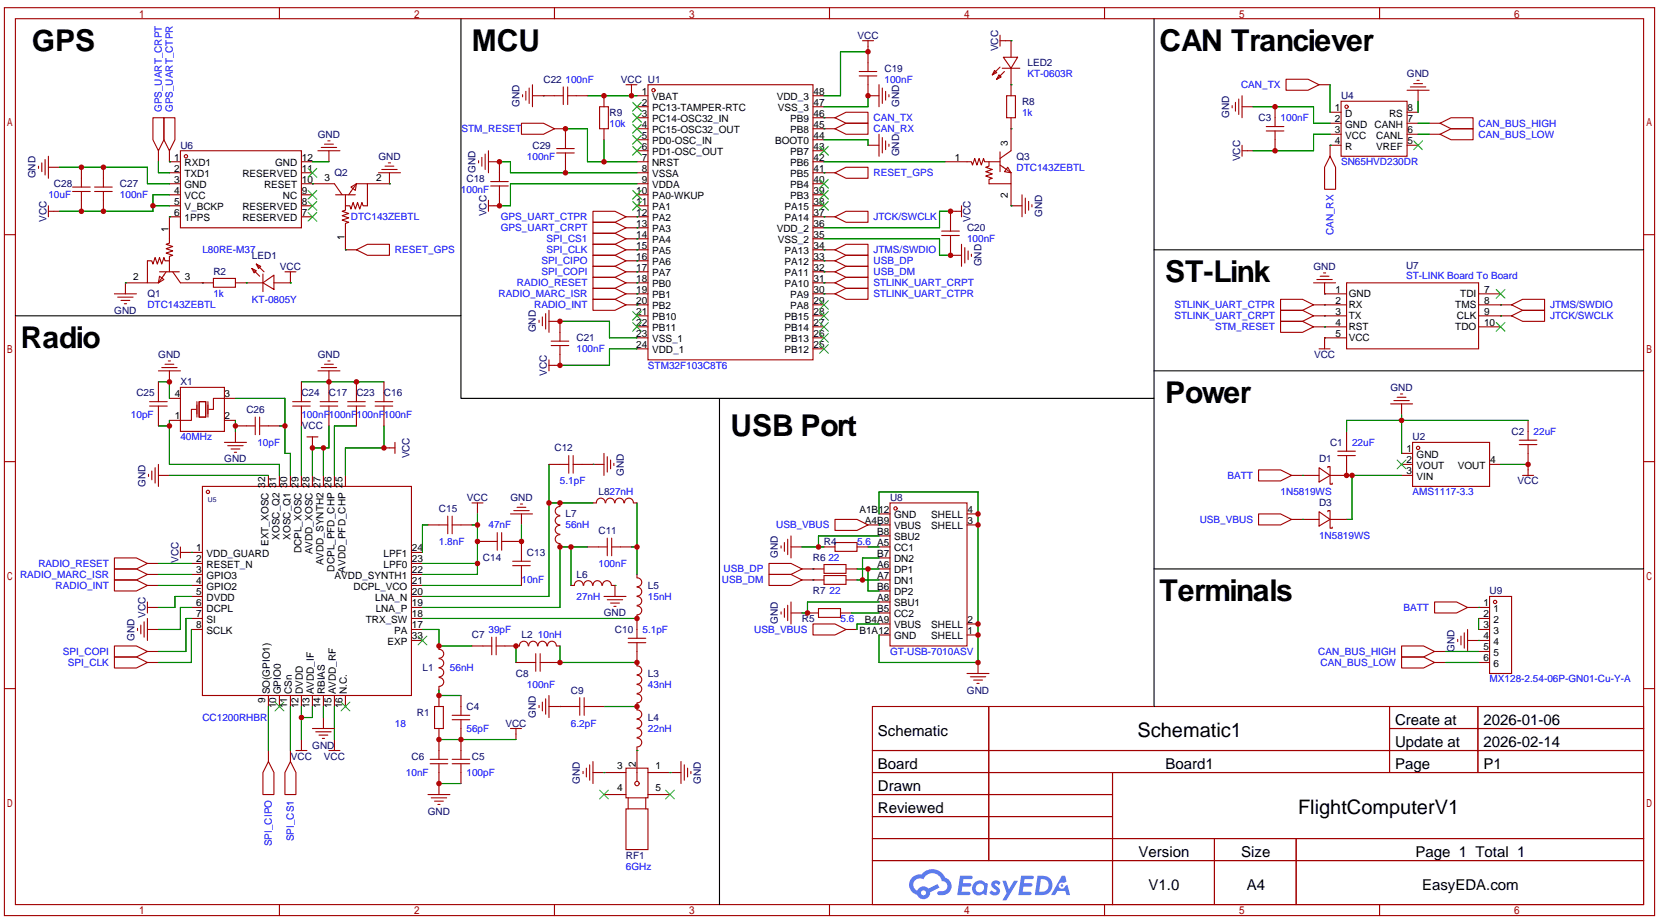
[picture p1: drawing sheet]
<svg xmlns="http://www.w3.org/2000/svg" width="383mm" height="212mm" viewBox="0 0 383 212" stroke-linecap="round" stroke-linejoin="round" font-family="sans-serif">
<g fill="none" stroke="#a10000" stroke-width=".25">
<path d="M1 1.8h381v209.5h-381zM3.6 4.3h375.9v204.5h-375.9zM64.5 1.8v2.5M128 1.8v2.5M191.5 1.8v2.5M255 1.8v2.5M318.5 1.8v2.5M1 54.2h2.6M379.5 54.2h2.5M1 106.6h2.6M379.5 106.6h2.5M1 158.9h2.6"/>
<path d="M379.5 158.9h2.5M201.4 163.1h178.1v45.7h-178.1zM201.4 173.2h178.1M201.4 178.3h178.1M228.3 163.1v35.5M256.9 178.3v30.5M320.8 163.1v15.2M320.8 168.1h58.7M341.2 163.1v15.2M201.4 183.4h55.5M201.4 193.5h178.1M201.4 188.5h55.5"/>
<path d="M201.4 198.6h178.1M280.4 193.5v15.3M299.3 193.5v15.3M64.5 208.8v2.5M128 208.8v2.5M191.5 208.8v2.5M255 208.8v2.5M318.5 208.8v2.5"/>
</g>
<g fill="#5487ff">
<path d="M229.2 203.5a1.3 1.3 0 0 1 1.8 .3l-.4 .6a.54 .54 0 0 0-.9-.3l.1 .2a1.28 1.28 0 0 1 .8 2.1 1.53 1.53 0 0 1-2.2-.3l.5-.6 .8 .4a.31 .31 0 0 0 .4-.2 .31 .31 0 0 0-.3-.4 1.12 1.12 0 0 1-.6-1.8z"/>
<path d="M231.4 203.3h.9l.6 2 1.2-2h.9l-2.7 4.5h-.9l1-1.7z"/>
<path d="M221.7 202.1h2.2a.46 .46 0 0 1 .5 .1 .46 .46 0 0 1 .1 .5l-.3 .2h-1.8l-.1 .9h1.6a.4 .4 0 0 1 .4 .5 .4 .4 0 0 1-.4 .3h-1.7l-.2 1.2h1.4a.46 .46 0 0 1 .5 .1 .46 .46 0 0 1 .1 .5l-.3 .2h-2.7z"/>
<path d="M235.8 202.1h2.2a.47 .47 0 0 1 .5 .1 .47 .47 0 0 1 .1 .5l-.3 .2h-1.8l-.1 .9h1.6a.4 .4 0 0 1 .4 .5 .4 .4 0 0 1-.4 .3h-1.7l-.2 1.2h1.4a.46 .46 0 0 1 .5 .1 .46 .46 0 0 1 .1 .5l-.3 .2h-2.7z"/>
<path d="M245.2 202.1h.7l.4 1.4-.7 .3a.75 .75 0 0 0-1.1 .3 .75 .75 0 0 0 .5 1.1 .75 .75 0 0 0 .9-.7l.5-.3 .7 2.4h-.9l-.2-1h-1.9l-.5 1h-.9z"/>
<path d="M239.6 202.1l-.7 4.5h1.5a2.27 2.27 0 0 0 2.6-2.3 2.27 2.27 0 0 0-2.7-2.2zM240.3 202.9a1.5 1.5 0 0 1 1.8 1.5 1.5 1.5 0 0 1-1.9 1.4h-.3z"/>
<path d="M225 203.7a1.6 1.6 0 0 0-.3 2.3 1.6 1.6 0 0 0 2.3 .2l.8 .4 .3-2.5-.2-.2-.5-.1a1.58 1.58 0 0 0-2.4-.1zM225.6 204.3a.99 .99 0 0 1 1.6 .5 .99 .99 0 0 1-1.3 1.1 .98 .98 0 0 1-.3-1.6z"/>
<path d="M210.6 202.5a2.37 2.37 0 0 0 1.2 4 1.54 1.54 0 0 0 1.7 1 1.54 1.54 0 0 0 1.3-1.6l2.1-1.1-.5-.7-2 1a1.57 1.57 0 0 0-2.6 .5 1.5 1.5 0 0 1-.8-2.1 1.5 1.5 0 0 1 2.2-.5 2.23 2.23 0 0 1 2.3-1.5 2.23 2.23 0 0 1 2 1.9 1.16 1.16 0 0 1 1.2 1 1.16 1.16 0 0 1-1.1 1.3h-.6a.47 .47 0 0 0-.6 .4 .47 .47 0 0 0 .4 .5 2.14 2.14 0 0 0 2.7-1.3 2.14 2.14 0 0 0-1.3-2.7 3.2 3.2 0 0 0-5.5-.8l-1.1 .1zM212.6 206.1a.6 .6 0 0 1 1.2 0 .6 .6 0 0 1-1.2 0z"/>
<circle cx="245.2" cy="204.4" r=".28"/>
</g>
<g fill="none" stroke="#a10000" stroke-width=".25">
<path d="M122.9 19.6v5M144.5 19.6h2.6M145.8 19.6v2.5M149.6 19.6h38.1v63.5h-38.1zM198.4 16.5h4M198.4 17.5h4M199.1 9.4h2.6M200.4 17.5v4.6h2.5M200.4 9.4v7.1M202.9 19.6v5M229.6 16.3l.5 .5-1 .5zM230.6 17.3l.5 .5-1 .5z"/>
<path d="M230.9 9.4h2.5v3.8M230.9 8.1v2.6M230.9 15.5l-1.8 1.8M231.4 15.7h4.1M231.6 13.2h3.3l-1.5 2.5zM231.9 16.5l-1.8 1.8M233.4 15.7v6.4M296.9 18.3h5.1l2.5 1.3-2.5 1.2h-5.1zM304.5 19.6h2.6M326.4 19.3h2M327.2 18.5h.5M8.9 38.4v.5"/>
<path d="M9.7 37.6v2M10.4 36.8v3.6M11.2 38.6h2.5M11.2 36.1v5M18.8 38.6v4.6M23.9 38.6v4.6M35.3 27.2h2.5v5.1l-1.2 2.5-1.3-2.5zM36.6 34.8v2.5M37.8 27.2h2.6v5.1l-1.3 2.5-1.3-2.5zM39.1 34.8v2.5h2.6M39.1 39.9h2.6M41.7 34.8h27.9v17.8h-27.9z"/>
<path d="M69.6 37.3h2.5M69.6 39.9h2.5M73.4 34.8h5.1M74.2 34h3.5M74.9 33.3h2.1M75.7 32.5h.5M75.9 34.8v2.5M87.4 39.9h5.1M88.1 39.1h3.6M88.9 38.4h2M89.7 37.6h.5M89.9 39.9v2.5h-5.1"/>
<path d="M110.5 37.1v.5M111.3 36.3v2.1M112 35.6v3.5M112.8 37.3h2.5v4.6M112.8 34.8v5.1M120.4 28.4h5.1l2.5 1.3-2.5 1.3h-5.1zM120.6 21.8v.6M121.4 21.1v2M122.2 20.3v3.6M122.9 22.1h7.1M128 29.7h2.6v4.6M128.5 34.3h4.1"/>
<path d="M128.5 35.3h4.1M130 20.1v4M130.6 35.3v4.6M131.1 22.1h4.5M131.1 20.1v4M138.4 24.6h2.1v5.1h-2.1zM139.4 22.1v2.5M139.4 29.7v2.6M147.1 22.1h2.5M147.1 24.6h2.5M147.1 27.2h2.5M147.1 29.7h2.5"/>
<path d="M147.1 32.3h2.5M147.1 34.8h2.5M147.1 37.3h2.5M147.1 39.9h2.5M187.7 22.1h2.5M187.7 24.6h2.5M187.7 27.2h5.1M187.7 29.7h5.1M187.7 32.3h2.5M187.7 34.8h2.5M187.7 37.3h2.5M187.7 39.9h5.1"/>
<path d="M192.8 29.7l2.5-1.3h5.1v2.6h-5.1zM192.8 27.2l2.5-1.3h5.1v2.5h-5.1zM192.8 39.9l2.5-1.3h5.1v2.5h-5.1zM200.4 33.5h2.5M202.9 31v5.1M203.7 20.3v3.6M203.7 31.7v3.6M204.5 21.1v2M204.5 32.5v2M205.2 21.8v.6M205.2 33.3v.5M218.2 37.3h6.1l.2 .8 .5-1.5 .6 1.5 .5-1.5 .5 1.5 .5-1.5 .2 .7h3.6"/>
<path d="M228.3 37.3v1.1l-.7 .2 1.5 .5-1.5 .5 1.5 .5-1.5 .5 1.5 .5-.8 .3v1h5.1v-2.5l-2.5-1.8M230.9 35.1v4.5M232.4 22.1h2v5.1h-2zM232.7 38.6l.7 1.3-1.5-.3zM233.4 27.2v7.6l-2.5 1.8M284.5 24.4v.5M285.2 23.6v2.1M286 22.9v3.5M286.8 24.6h2.5M286.8 34.8h2.5M286.8 22.1v5.1M286.8 33.5v2.6"/>
<path d="M292.4 29.2h4M292.4 30.2h4M294.4 24.6v4.6M294.4 30.2v4.6M307.1 36.1l1.3 2.5v5.1h-2.6v-5.1zM307.1 25.9h2.5M307.1 28.4h2.5M307.1 31h2.5M309.6 23.4h15.3v12.7h-15.3zM309.6 33.5h-2.5v2.6M324.9 25.9h2.5M324.9 28.4h2.5"/>
<path d="M324.9 31h2.5M324.9 33.5h2.5M324.9 20.8h5M325.6 20.1h3.6M327.4 20.8v2.6M329.9 28.4h2.6M329.9 31h2.6M332.5 31l2.5-1.3h5.1v2.6h-5.1zM332.5 28.4l2.5-1.2h5.1v2.5h-5.1zM11.2 48.8h2.5M11.2 47.5v2.5M16.8 43.2h4"/>
<path d="M16.8 44.2h4M18.8 44.2v4.6M21.8 43.2h4.1M21.8 44.2h4.1M23.9 44.2v4.6M39.1 42.4h2.6M39.1 45h2.6M39.1 47.5h2.6M41.7 50h-2.6v6.1l-.7 .3 1.5 .5-1.5 .5 1.5 .5-1.5 .5 1.5 .5-.8 .3v3.5M69.6 42.4h7.6l1.8 2.6M69.6 45h2.5M69.6 47.5h2.5"/>
<path d="M69.6 50h2.5M77.5 45h4.5M79.8 45v3.5l-.8 .3 1.5 .5-1.5 .5 1.5 .5-1.5 .5 1.5 .5-.7 .3v6.1h2.5M80.5 45l1.8-2.6h2.5v5.1h-1l-.2-.8-.5 1.6-.6-1.6-.5 1.6-.5-1.6-.5 1.6-.2-.8h-1M81 43.2l1.3-.8-.3 1.5zM82.3 57.7l2.5-1.3h5.1v2.5h-5.1zM112.8 46.2v2.6M113.3 41.9h4M113.3 42.9h4M115.3 42.9v4.6h-2.5M136.9 53.8h5.1l2.5 1.3-2.5 1.3h-5.1zM136.9 56.4h5.1l2.5 1.3-2.5 1.2h-5.1z"/>
<path d="M136.9 58.9h5.1l2.5 1.3-2.5 1.3h-5.1zM136.9 51.3h5.1l2.5 1.3-2.5 1.2h-5.1zM136.9 48.8h5.1l2.5 1.2-2.5 1.3h-5.1zM144.5 50h5.1M144.5 52.6h5.1M144.5 55.1h5.1M144.5 57.7h5.1M147.1 42.4h2.5M147.1 45h2.5M147.1 47.5h2.5M187.7 42.4h2.5M187.7 45h2.5"/>
<path d="M187.7 47.5h2.5M187.7 50h5.1M187.7 52.6h2.5M187.7 55.1h2.5M187.7 57.7h5.1M192.8 57.7l2.5-1.3h5.1v2.5h-5.1zM192.8 50l2.5-1.2h5.1v2.5h-5.1zM217.4 53.3h4.1M217.4 54.4h4.1M219.5 54.4v4.5h2.5M222 48.8h-2.5v4.5M222 47.5v2.5"/>
<path d="M222 56.4v5.1M222.8 57.1v3.6M223.5 57.9v2M224.3 58.7v.5M233.4 42.4v5.1h2.6M236 45v5M236.7 45.7v3.6M237.5 46.5v2M238.3 47.2v.6M26.4 67.8h5.1M27.2 68.6h3.5M27.9 69.3h2.1"/>
<path d="M28.7 70.1h.5M34 65.3h-5v2.5M36.8 63.8l1 .7-1.2 .8zM36.8 62.7h4.6M39.1 60.2h-1l-.3-.8-.5 1.6-.5-1.6-.5 1.6-.5-1.6-.5 1.6-.2-.8h-1.1v5.1h2.6l1.8-2.6M39.9 62.7l1.8 2.6h7.6M49.3 64.3h5.1v2h-5.1zM54.4 65.3h6.3M58.2 62l1 .5-.5 .5zM58.2 62l1.7 1.8M59.2 61l1 .5-.5 .5zM59.2 61l1.8 1.7"/>
<path d="M60.7 65.3l2.5-1.8v3.3zM60.7 63.2v4.1M65.8 62.7h2.5M67.1 62.7v2.6h-3.9M124.5 73.9v.5M125.2 73.2v2M126 72.4v3.5M126.7 71.6v5.1M126.7 74.2h2.6v4.5M127.3 78.7h4M127.3 79.8h4M129.3 79.8v4.5h-2.6"/>
<path d="M136.9 61.5h5.1l2.5 1.2-2.5 1.3h-5.1zM136.9 64h5.1l2.5 1.3-2.5 1.2h-5.1zM136.9 66.5h5.1l2.5 1.3-2.5 1.3h-5.1zM136.9 69.1h5.1l2.5 1.3-2.5 1.2h-5.1zM144.5 60.2h5.1M144.5 62.7h5.1M144.5 65.3h5.1M144.5 67.8h5.1M144.5 70.4h5.1M147.1 72.9h2.5M147.1 75.4h2.5M147.1 78h2.5"/>
<path d="M187.7 60.2h5.1M187.7 62.7h5.1M187.7 65.3h5.1M187.7 67.8h5.1M187.7 70.4h2.5M187.7 72.9h2.5M187.7 75.4h2.5M187.7 78h2.5M192.8 62.7l2.5-1.2h5.1v2.5h-5.1zM192.8 60.2l2.5-1.3h5.1v2.6h-5.1zM192.8 67.8l2.5-1.3h5.1v2.6h-5.1zM192.8 65.3l2.5-1.3h5.1v2.5h-5.1z"/>
<path d="M295.7 71.6h5l2.6 1.3-2.6 1.3h-5zM295.7 69.1h5l2.6 1.3-2.6 1.2h-5zM295.7 74.2h5l2.6 1.2-2.6 1.3h-5zM303.3 65.3h5.1M303.3 70.4h7.6M303.3 72.9h7.6M303.3 75.4h7.6M304 64.5h3.6M304.8 63.8h2M305.6 63h.5M305.8 65.3v2.5h5.1M310.9 65.3h30.5v15.2h-30.5z"/>
<path d="M310.9 78h-5.1v2.5M341.4 67.8h5.1M341.4 70.4h7.6M341.4 72.9h7.6M341.4 75.4h5.1M349 72.9l2.5-1.3h5.1v2.6h-5.1zM349 70.4l2.5-1.3h5.1v2.5h-5.1zM34.5 93.7h4.1M34.5 92.7h4.1M36.6 85.6h5.1M36.6 88.1v4.6M36.6 93.7v4.6"/>
<path d="M37.3 84.8h3.6M38.1 84.1h2M38.9 83.3h.5M39.1 91.9h2.6M39.1 85.6v2.5M41.7 89.4h10.1v10.2h-10.1zM45.2 94.5h-1v2.5h-5.1M45.5 92.7v3.6M46 92.7h1.5v3.6h-1.5zM48 92.7v3.6M51.8 97h2.6M54.4 91.9h-5.1v2.6h-1"/>
<path d="M54.4 99.6v2.5M54.4 98.3h4.5M58.9 96.3v4M59.9 98.3h4.6M59.9 96.3v4M67.6 93.7h4M67.6 92.7h4M69.6 88.1v4.6M69.6 93.7v4.6M73.4 85.6h5.1M73.9 93.7h4.1M73.9 92.7h4.1"/>
<path d="M74.2 84.8h3.5M74.9 84.1h2.1M75.7 83.3h.5M75.9 85.6v7.1M75.9 93.7v4.6M80.3 93.7h4M80.3 92.7h4M82.3 88.1v4.6M82.3 93.7v4.6M86.6 93.7h4.1M86.6 92.7h4.1M88.6 88.1v4.6"/>
<path d="M88.6 93.7v4.6M126.7 83.1v2.5M147.1 80.5h2.5M187.7 80.5h2.5M304.5 80.5h2.6M310.9 99.6v4.5M321.1 93.2h5M321.8 92.5h3.6M322.6 91.7h2M323.3 90.9h.5M323.6 93.2v2.6M352.8 97v4.6"/>
<path d="M34.3 109.5v.5M35.1 108.7v2M35.8 107.9v3.6M36.6 109.7h2.5M36.6 107.2v5.1M46.7 112.3h48.3v48.2h-48.3zM51.8 102.1h5.1M52.6 102.9h3.5M53.3 103.6h2.1M54.1 104.4h.5M62 109.7v2.6M64.5 109.7v2.6"/>
<path d="M67.1 109.7v2.6M69.6 109.7v2.6M70.9 100.8h2.5M72.1 100.8v2.6M72.1 109.7v2.6M74.7 109.7v2.6M77.2 109.7v2.6M79.8 109.7v2.6M88.6 103.4h2.6M91.2 102.1v2.5M103.4 119.1v4.1M104.4 119.1v4.1"/>
<path d="M109 116.1h2.5M110.2 116.1v2.5M117.9 118.6h5M118.6 117.9h3.6M119.4 117.1h2M120.1 116.3h.5M120.4 118.6v2.6M126.7 107.2h4.6M129.3 119.1a1.01 1.01 0 0 0-1.1 1 1.01 1.01 0 0 0 1.1 1M129.3 116.9a1.01 1.01 0 0 0-1.1 1 1.01 1.01 0 0 0 1.1 1M129.3 116.1v.7M131.3 105.2v4"/>
<path d="M132.3 107.2h7.1M132.3 105.2v4M136.9 116.1h.8M137.7 116.1a1.01 1.01 0 0 1 1-1.1 1.01 1.01 0 0 1 1 1.1M139.4 104.6v5.1M139.9 116.1a1.01 1.01 0 0 1 1-1.1 1.01 1.01 0 0 1 1 1.1M140.2 105.4v3.6M141 106.2v2M141.7 106.9v.5M142 116.1a1.01 1.01 0 0 1 1-1.1 1.01 1.01 0 0 1 1 1.1M144.2 116.1a1.01 1.01 0 0 1 1-1.1 1.01 1.01 0 0 1 1 1.1M146.3 116.1h.8"/>
<path d="M192.8 119.9h5.1l2.5 1.3-2.5 1.2h-5.1zM202.9 118.6h2.6M205.5 116.1h17.8v33h-17.8zM223.3 118.6h2.5M290.6 108.5h5.1l2.5 1.2-2.5 1.3h-5.1zM290.6 118.6h5.1l2.5 1.3-2.5 1.3h-5.1zM298.2 109.7h6.3M298.2 119.9h6.3M304.5 107.9l2.6 1.8-2.6 1.6zM304.5 118.1l2.6 1.8-2.6 1.5zM306.6 107.9v-.2h.5v2M306.6 118.1v-.2h.5v2"/>
<path d="M307.1 109.7v2.1h.5v-.3M307.1 119.9v2h.5v-.2M307.1 119.9h3.8M308.9 105.2h4M308.9 104.1h4M310.9 105.2v4.5h-3.8M323.6 109.7h2.5M323.6 104.6h2.5M323.6 107.2h2.5M326.1 102.1h17.8v10.2h-17.8zM343.9 107.2h2.6M350.8 101.6h4"/>
<path d="M350.8 102.6h4M351.5 109.7h2.6M352.8 102.6v7.1M26.4 128.8h5.1l2.5 1.2-2.5 1.3h-5.1zM26.4 133.9h5.1l2.5 1.2-2.5 1.3h-5.1zM26.4 131.3h5.1l2.5 1.3-2.5 1.3h-5.1zM34 130h2.6M34 132.6h2.6M34 135.1h2.6M34 138.9v2.6M41.7 127.5h5M41.7 126.2v2.6"/>
<path d="M44.2 130h2.5M44.2 132.6h2.5M44.2 135.1h2.5M44.2 137.7h2.5M95 127.5h2.5M95 130h2.5M95 132.6h2.5M95 135.1h2.5M95 137.7h2.5M98.8 121.2h4.6M104.4 121.2h4.6M110.2 125h4.6"/>
<path d="M114.8 122.9v4.1M115.8 125h4.6v4.5M115.8 122.9v4.1M118.4 129.5h4M118.4 130.6h4M120.4 130.6v4.5M129.3 123.4a1.01 1.01 0 0 0-1.1 1 1.01 1.01 0 0 0 1.1 1M129.3 121.3a1.01 1.01 0 0 0-1.1 1 1.01 1.01 0 0 0 1.1 1M129.3 125.5v.7M131.8 135.1h.8M132.6 135.1a1.01 1.01 0 0 1 1-1.1 1.01 1.01 0 0 1 1 1.1M134.8 135.1a1.01 1.01 0 0 1 1-1.1 1.01 1.01 0 0 1 1 1.1"/>
<path d="M135.6 126.2h4.6M136.9 135.1a1.01 1.01 0 0 1 1-1.1 1.01 1.01 0 0 1 1 1.1M139.1 135.1a1.01 1.01 0 0 1 1-1.1 1.01 1.01 0 0 1 1 1.1M139.4 137.7h5.1M140.2 138.4h3.6M140.2 124.2v4.1M141 139.2h2M141.2 135.1h.8v2.6M141.2 126.2h4.6M141.2 124.2v4.1M141.7 140h.5M147.1 132.6v.7"/>
<path d="M147.1 133.4a1.01 1.01 0 0 1 1.1 1 1.01 1.01 0 0 1-1.1 1M147.1 139.9a1.01 1.01 0 0 1 1.1 1 1.01 1.01 0 0 1-1.1 1M147.1 135.5a1.01 1.01 0 0 1 1.1 1 1.01 1.01 0 0 1-1.1 1.1M147.1 137.7a1.01 1.01 0 0 1 1.1 1 1.01 1.01 0 0 1-1.1 1M177.5 130h5.1l2.6 1.3-2.6 1.3h-5.1zM177.5 132.6h5.1l2.6 1.3-2.6 1.2h-5.1zM180.3 126v.5M181.1 125.2v2.1M181.9 124.5v3.5M181.9 139.7v3.6M182.6 126.2h2.6M182.6 123.7v5.1"/>
<path d="M182.6 138.9v5.1M185.2 133.9h5M185.2 131.3h5M190.2 130.3h5.1v2h-5.1zM190.2 132.8h5.1v2.1h-5.1zM190.2 126.2h2.6M192.8 125.2h5.1v2.1h-5.1zM195.3 133.9h2.6M195.3 131.3h2.6M197.9 126.2h2.5M200.4 121.2h5.1M202.9 126.2h2.6"/>
<path d="M202.9 138.9h2.6M202.9 136.4h2.6M202.9 133.9h2.6M202.9 131.3h2.6M202.9 128.8h2.6M202.9 123.7h2.6M223.3 121.2h2.5M331.2 138.9h5.1l2.5 1.3-2.5 1.3h-5.1zM343.9 137.7h5.1v17.7h-5.1zM26.4 151.6h5.1l2.5 1.3-2.5 1.3h-5.1zM26.4 149.1h5.1l2.5 1.3-2.5 1.2h-5.1zM31.7 145v.5"/>
<path d="M32.5 144.3v2M33.3 143.5v3.6M34 140.2h2.6M34 145.3h2.6M34 152.9h2.6M34 150.4h2.6M34 142.7v5.1M44.2 140.2h2.5M44.2 142.7h2.5M44.2 145.3h2.5M95 140.2h2.5M95 142.7h2.5"/>
<path d="M95 145.3h2.5M95 147.8h2.5M101.3 149.1v.8M101.3 158.5v.8M101.4 149.9a1.01 1.01 0 0 1 1 1 1.01 1.01 0 0 1-1 1M101.4 156.4a1.01 1.01 0 0 1 1 1 1.01 1.01 0 0 1-1 1M101.4 152a1.01 1.01 0 0 1 1 1.1 1.01 1.01 0 0 1-1 1M101.4 154.2a1.01 1.01 0 0 1 1 1 1.01 1.01 0 0 1-1 1M109 149.1h4.5M113.5 147.1v4M114.6 149.1h5.3M114.6 147.1v4"/>
<path d="M119.1 152.9h4.6M119.9 149.1a1.01 1.01 0 0 1 1-1.1 1.01 1.01 0 0 1 1 1.1M122.1 149.1a1.01 1.01 0 0 1 1-1.1 1.01 1.01 0 0 1 1 1.1M123.7 150.9v4M124.2 149.1a1.01 1.01 0 0 1 1-1.1 1.01 1.01 0 0 1 1 1.1M124.7 152.9h4.6M124.7 150.9v4M126.4 149.1a1.01 1.01 0 0 1 1-1.1 1.01 1.01 0 0 1 1 1.1M128.5 149.1h.8M145 148.3h4.1M145 147.3h4.1M147.1 142v5.3"/>
<path d="M147.1 148.3v5.4M147.1 153.7a1.01 1.01 0 0 1 1.1 1 1.01 1.01 0 0 1-1.1 1M147.1 155.9a1.01 1.01 0 0 1 1.1 1 1.01 1.01 0 0 1-1.1 1M147.1 158a1.01 1.01 0 0 1 1.1 1 1.01 1.01 0 0 1-1.1 1M180.3 141.2v.5M181.1 140.5v2M182.6 141.5h2.6M186.4 141.5h2.6M187.7 144h5.1l2.5 1.3-2.5 1.3h-5.1zM189 140.5h5.1v2h-5.1zM194.1 141.5h2.5M195.3 145.3h2.6"/>
<path d="M202.9 144h2.6M202.9 146.6h2.6M202.9 141.5h2.6M223.3 144h2.5M223.3 146.6h2.5M223.3 155.4h5M224 156.2h3.6M224.8 157h2M225.6 157.7h.5M225.8 152.9v2.5M323.6 149.1h5.1l2.5 1.3-2.5 1.2h-5.1zM323.6 151.6h5.1l2.5 1.3-2.5 1.3h-5.1z"/>
<path d="M331.2 152.9h2.6M331.2 150.4h2.6M336.5 147.6v.5M337.3 146.8v2M338.1 146v3.6M338.8 140.2h5.1M338.8 147.8h5.1M338.8 145.3v5.1M341.4 142.7h2.5M341.4 145.3h2.5M341.4 152.9h2.5M341.4 150.4h2.5"/>
<path d="M62 175.8l1.2 2.5v5.1h-2.5v-5.1zM62 160.5v2.6M62 173.2v2.6M64.5 160.5v2.6M67.1 175.8l1.2 2.5v5.1h-2.5v-5.1zM67.1 160.5v2.6M67.1 173.2v2.6M68.3 173.2h2.6M69.6 160.5v2.6M69.6 170.7v2.5M72.1 160.5v2.6M72.1 168.1h5.1"/>
<path d="M72.9 168.9h3.6M73.7 169.7h2M74.4 170.4h.5M74.7 160.5v2.6M74.7 165.6v2.5M75.9 173.2h2.6M77.2 160.5v2.6M77.2 170.7v2.5M79.8 160.5v2.6M99.3 176.3h4.1M99.3 175.3h4.1M100.3 163.1h2.1v5h-2.1z"/>
<path d="M101.3 160.5v2.6M101.3 168.1v7.2M101.3 176.3v7.1M104.4 166.1h4.1M104.4 165.1h4.1M104.4 176.3h4.1M104.4 175.3h4.1M106.4 160.5v4.6M106.4 166.1v9.2M106.4 176.3v4.5M117.9 168.1h2.5M119.1 168.1v2.6"/>
<path d="M124.5 162.8v.5M125.2 162.1v2M126 161.3v3.5M126.7 160.5v5.1M126.7 163.1h7.2M133.9 161v4.1M134.6 178.1v.5M134.9 163.1h4.5M134.9 161v4.1M135.4 177.3v2M136.1 176.5v3.6M136.9 178.3h7.6"/>
<path d="M136.9 175.8v5M144.5 177.3h5.1v6.8h-5.1zM147.1 162.3v1.5M147.1 172.5v7.8M147.1 163.9a1.01 1.01 0 0 1 1.1 1 1.01 1.01 0 0 1-1.1 1M147.1 160.2a1.01 1.01 0 0 1 1.1 1 1.01 1.01 0 0 1-1.1 1M147.1 170.4a1.01 1.01 0 0 1 1.1 1 1.01 1.01 0 0 1-1.1 1M147.1 166a1.01 1.01 0 0 1 1.1 1 1.01 1.01 0 0 1-1.1 1M147.1 168.2a1.01 1.01 0 0 1 1.1 1 1.01 1.01 0 0 1-1.1 1M149.6 178.3h7.6M157.2 175.8v5M158 176.5v3.6"/>
<path d="M158.7 177.3v2M159.5 178.1v.5M98.8 183.4h5.1M99.6 184.1h3.5M100.3 184.9h2.1M101.1 185.7h.5M139.4 183.4h5.1M144.5 186.7h5.1v9.4h-5.1zM145 184.1v2.6M149.1 184.1v2.6M149.6 183.4h5.1"/>
<circle cx="42.9" cy="36.1" r=".38"/>
<circle cx="150.9" cy="20.8" r=".38"/>
<circle cx="310.9" cy="24.6" r=".38"/>
<circle cx="48" cy="113.5" r=".38"/>
<circle cx="206.8" cy="117.3" r=".38"/>
<circle cx="327.4" cy="103.4" r=".38"/>
<circle cx="345.2" cy="138.9" r=".38"/>
<circle cx="147.1" cy="180.8" r=".51"/>
</g>
<g fill="none" stroke="#3c3" stroke-width=".25">
<path d="M71.1 38.9l2.1 2M73.2 38.9l-2.1 2M146 23.6l2.1 2.1M146 26.2l2.1 2M146 28.7l2.1 2M146 31.2l2.1 2.1M146 33.8l2.1 2M148.1 23.6l-2.1 2.1M148.1 26.2l-2.1 2M148.1 28.7l-2.1 2M148.1 31.2l-2.1 2.1M148.1 33.8l-2.1 2"/>
<path d="M189.2 33.8l2.1 2M191.3 33.8l-2.1 2M326.4 32.5l2 2M328.4 32.5l-2 2M71.1 49l2.1 2.1M71.1 46.5l2.1 2M71.1 43.9l2.1 2.1M73.2 49l-2.1 2.1M73.2 46.5l-2.1 2M73.2 43.9l-2.1 2.1M146 43.9l2.1 2.1M146 46.5l2.1 2"/>
<path d="M148.1 43.9l-2.1 2.1M148.1 46.5l-2.1 2M189.2 46.5l2.1 2M189.2 43.9l2.1 2.1M189.2 41.4l2.1 2M191.3 46.5l-2.1 2M191.3 43.9l-2.1 2.1M191.3 41.4l-2.1 2M146 71.9l2.1 2M146 74.4l2.1 2.1M148.1 71.9l-2.1 2M148.1 74.4l-2.1 2.1"/>
<path d="M189.2 79.5l2.1 2M189.2 77l2.1 2M189.2 74.4l2.1 2.1M189.2 71.9l2.1 2M189.2 69.3l2.1 2.1M191.3 79.5l-2.1 2M191.3 77l-2.1 2M191.3 74.4l-2.1 2.1M191.3 71.9l-2.1 2M191.3 69.3l-2.1 2.1M345.4 66.8l2.1 2M345.4 74.4l2.1 2.1"/>
<path d="M347.5 66.8l-2.1 2M347.5 74.4l-2.1 2.1M322.6 106.2l2 2M324.6 106.2l-2 2M96.5 146.8l2.1 2M98.6 146.8l-2.1 2M63.5 162.1l2 2M65.5 162.1l-2 2M78.7 162.1l2.1 2M80.8 162.1l-2.1 2M138.4 182.4l2.1 2M140.5 182.4l-2.1 2"/>
<path d="M153.7 182.4l2 2M155.7 182.4l-2 2"/>
</g>
<g fill="none" stroke="#008700" stroke-width=".25">
<path d="M200.4 11.9h-6.3v10.2h-3.9M233.4 19.6h.1M233.4 9.4h.1M307.1 19.6v6.3M13.7 38.6h20.3v3.8h5.1M36.6 37.3v2.6h2.5M39.1 37.3h.1M72.1 37.3h3.8M115.3 37.3h2.6v2.6h29.2M125.5 22.1h.1M130.6 29.7h5v7.6h11.5M135.6 22.1h11.5"/>
<path d="M139.4 32.3v5M190.2 27.2h.1M190.2 29.7h.1M190.2 39.9h.1M190.2 32.3h10.2v1.2M190.2 37.3h28M200.4 22.1v2.5h-10.2M233.4 29.7h.1M289.3 24.6h14v3.8h3.8M307.1 33.5h.1M307.1 31h-3.8v3.8h-14M327.4 23.4v2.5"/>
<path d="M327.4 28.4h2.5M327.4 31h2.5M35.3 47.5h3.8M39.1 50h.1M39.1 45h-3.8v3.8h-21.6M72.1 42.4h.1M79.8 57.7h.1M89.9 42.4h.1M147.1 55.1h.1M147.1 57.7h.1M147.1 52.6h.1M147.1 50h.1"/>
<path d="M147.1 42.4h-29.2v5.1h-2.6M190.2 57.7h.1M190.2 50h.1M190.2 55.1h26.7v3.8h2.6M219.5 48.8h-2.6v3.8h-26.7M233.4 47.5h.1M29 65.3h.1M46.7 65.3h.1M56.9 65.3h.1M67.1 65.3h.1M129.3 74.2h11.4v3.8h6.4M147.1 60.2h.1"/>
<path d="M147.1 62.7h.1M147.1 65.3h.1M147.1 67.8h.1M147.1 70.4h.1M190.2 67.8h.1M190.2 60.2h.1M190.2 65.3h.1M190.2 62.7h.1M305.8 78h.1M305.8 67.8h.1M305.8 72.9h.1M305.8 70.4h.1"/>
<path d="M305.8 75.4h.1M346.5 72.9h.1M346.5 70.4h.1M36.6 98.3h2.5M36.6 88.1h2.5v3.8M39.1 97v10.2h25.4v2.5M54.4 91.9h11.4v12.7h1.3v5.1M54.4 97v2.6M64.5 98.3h1.3M69.6 98.3v11.4M69.6 88.1h19M75.9 98.3v5.1h-3.8v6.3"/>
<path d="M82.3 98.3h-5.1v11.4M88.6 98.3v5.1h-8.8v6.3M147.1 80.5h-6.4v3.8h-11.4M323.6 95.8v8.8M352.8 97h-41.9v2.6M39.1 109.7h22.9M74.7 103.4v6.3M110.2 118.6v14h-12.7M126.7 107.2v30.5h-29.2M126.7 116.1h10.2M136.9 107.2h.1M147.1 116.1v16.5"/>
<path d="M202.9 118.6v-5.1h22.9v39.4h-22.9v-6.3M300.7 109.7h.1M300.7 119.9h.1M310.9 109.7h12.7M312.2 109.7v10.2h-1.3M346.5 107.2h6.3M36.6 130h7.6M36.6 135.1h7.6M36.6 132.6h7.6M44.2 127.5h.1M44.2 137.7h-3.8v2.5h-3.8M97.5 130h12.7"/>
<path d="M97.5 135.1h22.9M98.8 121.2h-1.3v6.3M109 121.2h1.2M120.4 121.2v3.8M131.8 126.2v8.9M135.6 126.2h-6.3v14h-31.8M142 135.1h.1M145.8 126.2h1.3M185.2 126.2h5M187.7 131.3h.1M187.7 133.9h.1M197.9 131.3h5"/>
<path d="M197.9 133.9h5M200.4 131.3v5.1h2.5M200.4 126.2h2.5M202.9 121.2h.1M202.9 138.9h-16.5v2.6h-1.2M202.9 123.7h-13.9v2.5M202.9 128.8h-3.8v5.1M44.2 145.3v7.6h-7.6M44.2 142.7h-1.3v7.7h-6.3M44.2 140.2h-2.5v5.1h-5.1M97.5 142.7h49.6M97.5 145.3h3.8v3.8h7.7"/>
<path d="M101.3 159.3v1.2h5.1M119.1 149.1v3.8M129.3 149.1v3.8h17.8M196.6 141.5h6.3M202.9 144h-5v1.3M333.8 152.9h7.6M333.8 150.4h7.6M341.4 140.2h.1M341.4 147.8h.1M341.4 142.7v2.6M62 163.1v10.1M67.1 163.1v10.1"/>
<path d="M69.6 163.1v7.6M72.1 163.1v2.5h-2.5M74.7 163.1v2.5M77.2 163.1v7.6M101.3 170.7h17.8M129.3 163.1h.1M139.4 178.3h.1M139.4 163.1h7.7M147.1 173.2h.1M154.7 178.3h.1M101.3 180.8h5.1"/>
</g>
<path d="M106.4 4.3v68.6h-102.8M266.4 4.3v87.6h-160v-19M266.4 57.7h113.1M166.1 91.9v116.9M266.4 85.6h113.1M266.4 91.9v71.2M266.4 131.3h113.1" fill="none" stroke="#000" stroke-width=".25"/>
<g fill="#c00">
<circle cx="312.2" cy="109.7" r=".63"/>
<circle cx="310.9" cy="109.7" r=".63"/>
<circle cx="352.8" cy="107.2" r=".63"/>
<circle cx="323.6" cy="97" r=".63"/>
<circle cx="294.4" cy="24.6" r=".63"/>
<circle cx="294.4" cy="34.8" r=".63"/>
<circle cx="129.3" cy="84.3" r=".63"/>
<circle cx="219.5" cy="48.8" r=".63"/>
<circle cx="200.4" cy="11.9" r=".63"/>
<circle cx="115.3" cy="47.5" r=".63"/>
<circle cx="145.8" cy="22.1" r=".63"/>
<circle cx="139.4" cy="22.1" r=".63"/>
<circle cx="200.4" cy="22.1" r=".63"/>
<circle cx="219.5" cy="58.9" r=".63"/>
<circle cx="129.3" cy="74.2" r=".63"/>
<circle cx="130.6" cy="39.9" r=".63"/>
<circle cx="115.3" cy="37.3" r=".63"/>
<circle cx="101.3" cy="149.1" r=".63"/>
<circle cx="69.6" cy="165.6" r=".63"/>
<circle cx="101.3" cy="160.5" r=".63"/>
<circle cx="106.4" cy="170.7" r=".63"/>
<circle cx="101.3" cy="170.7" r=".63"/>
<circle cx="101.3" cy="180.8" r=".63"/>
<circle cx="119.1" cy="149.1" r=".63"/>
<circle cx="147.1" cy="163.1" r=".63"/>
<circle cx="131.8" cy="126.2" r=".63"/>
<circle cx="129.3" cy="126.2" r=".63"/>
<circle cx="126.7" cy="116.1" r=".63"/>
<circle cx="129.3" cy="116.1" r=".63"/>
<circle cx="120.4" cy="125" r=".63"/>
<circle cx="110.2" cy="130" r=".63"/>
<circle cx="110.2" cy="125" r=".63"/>
<circle cx="110.2" cy="121.2" r=".63"/>
<circle cx="88.6" cy="103.4" r=".63"/>
<circle cx="74.7" cy="103.4" r=".63"/>
<circle cx="72.1" cy="103.4" r=".63"/>
<circle cx="75.9" cy="88.1" r=".63"/>
<circle cx="82.3" cy="88.1" r=".63"/>
<circle cx="39.1" cy="88.1" r=".63"/>
<circle cx="54.4" cy="98.3" r=".63"/>
<circle cx="65.8" cy="98.3" r=".63"/>
<circle cx="39.1" cy="98.3" r=".63"/>
<circle cx="23.9" cy="38.6" r=".63"/>
<circle cx="18.8" cy="38.6" r=".63"/>
<circle cx="35.3" cy="47.5" r=".63"/>
<circle cx="23.9" cy="48.8" r=".63"/>
<circle cx="18.8" cy="48.8" r=".63"/>
<circle cx="129.3" cy="152.9" r=".63"/>
<circle cx="147.1" cy="152.9" r=".63"/>
<circle cx="147.1" cy="126.2" r=".63"/>
<circle cx="147.1" cy="142.7" r=".63"/>
<circle cx="225.8" cy="146.6" r=".63"/>
<circle cx="225.8" cy="152.9" r=".63"/>
<circle cx="225.8" cy="144" r=".63"/>
<circle cx="225.8" cy="121.2" r=".63"/>
<circle cx="225.8" cy="118.6" r=".63"/>
<circle cx="200.4" cy="131.3" r=".63"/>
<circle cx="186.4" cy="141.5" r=".63"/>
<circle cx="189" cy="126.2" r=".63"/>
<circle cx="199.1" cy="133.9" r=".63"/>
<circle cx="139.4" cy="37.3" r=".63"/>
<circle cx="130.6" cy="29.7" r=".63"/>
</g>
<g font-size="6.9">
<text x="7.4" y="11.8">GPS</text>
<text x="109" y="11.8">MCU</text>
<text x="267.7" y="11.8">CAN Tranciever</text>
<text x="269" y="65.2">ST-Link</text>
<text x="4.8" y="80.4">Radio</text>
<text x="269" y="93.1">Power</text>
<text x="168.7" y="100.7">USB Port</text>
<text x="267.7" y="138.8">Terminals</text>
</g>
<g font-size="4.6">
<text x="262.6" y="170.2">Schematic1</text>
<text x="299.7" y="187.9">FlightComputerV1</text>
</g>
<g font-size="3.5">
<text x="322.1" y="167.3">Create at</text>
<text x="342.5" y="167.3">2026-01-06</text>
<text x="202.7" y="169.8">Schematic</text>
<text x="322.1" y="172.4">Update at</text>
<text x="342.5" y="172.4">2026-02-14</text>
<text x="202.7" y="177.4">Board</text>
<text x="269.1" y="177.4">Board1</text>
<text x="322.1" y="177.4">Page</text>
<text x="342.5" y="177.4">P1</text>
<text x="202.7" y="182.5">Drawn</text>
<text x="202.7" y="187.6">Reviewed</text>
<text x="262.9" y="197.8">Version</text>
<text x="286.6" y="197.8">Size</text>
<text x="326.8" y="197.8">Page 1 Total 1</text>
<text x="265.2" y="205.4">V1.0</text>
<text x="287.8" y="205.4">A4</text>
<text x="328.3" y="205.4">EasyEDA.com</text>
</g>
<g font-size="2.3" fill="#000080">
<text x="198" y="8.9">VCC</text>
<text x="230.4" y="11.8" transform="rotate(-90 230.4 11.8)">VCC</text>
<text x="204.2" y="16.6">C19</text>
<text x="237.2" y="15.3">LED2</text>
<text x="324.8" y="17.8">GND</text>
<text x="125.5" y="19.1">C22</text>
<text x="143.4" y="19.1">VCC U1</text>
<text x="309.6" y="22.9">U4</text>
<text x="119.9" y="24.7" transform="rotate(-90 119.9 24.7)">GND</text>
<text x="140.7" y="26.7">R9</text>
<text x="207.6" y="24.7" transform="rotate(-90 207.6 24.7)">GND</text>
<text x="236" y="24.2">R8</text>
<text x="283.8" y="27.2" transform="rotate(-90 283.8 27.2)">GND</text>
<text x="290.6" y="28">C3</text>
<text x="41.7" y="34.3">U6</text>
<text x="73.4" y="31.8">GND</text>
<text x="122.9" y="34.3">C29</text>
<text x="8.2" y="41.2" transform="rotate(-90 8.2 41.2)">GND</text>
<text x="77.2" y="40.7">Q2</text>
<text x="87.4" y="36.9">GND</text>
<text x="107.7" y="42">C18</text>
<text x="109.8" y="39.9" transform="rotate(-90 109.8 39.9)">GND</text>
<text x="207.6" y="36.1" transform="rotate(-90 207.6 36.1)">GND</text>
<text x="234.7" y="36.9">Q3</text>
<text x="286.3" y="37.2" transform="rotate(-90 286.3 37.2)">VCC</text>
<text x="12.4" y="43.2">C28</text>
<text x="27.7" y="43.2">C27</text>
<text x="10.7" y="51.2" transform="rotate(-90 10.7 51.2)">VCC</text>
<text x="112.3" y="49.9" transform="rotate(-90 112.3 49.9)">VCC</text>
<text x="223.3" y="53.4">C20</text>
<text x="224.1" y="51.2" transform="rotate(-90 224.1 51.2)">VCC</text>
<text x="240.6" y="50.1" transform="rotate(-90 240.6 50.1)">GND</text>
<text x="58.2" y="59.7">LED1</text>
<text x="49.3" y="63.5">R2</text>
<text x="64.6" y="62.3">VCC</text>
<text x="226.6" y="61.5" transform="rotate(-90 226.6 61.5)">GND</text>
<text x="303.3" y="62.3">GND</text>
<text x="324.6" y="62">U7</text>
<text x="34" y="68.6">Q1</text>
<text x="26.4" y="72.4">GND</text>
<text x="123.7" y="76.7" transform="rotate(-90 123.7 76.7)">GND</text>
<text x="36.6" y="82.6">GND</text>
<text x="73.4" y="82.6">GND</text>
<text x="133.1" y="78.8">C21</text>
<text x="303.4" y="82.6">VCC</text>
<text x="41.7" y="88.9">X1</text>
<text x="126.3" y="86.8" transform="rotate(-90 126.3 86.8)">VCC</text>
<text x="31.5" y="91.5">C25</text>
<text x="56.9" y="95.3">C26</text>
<text x="69.6" y="91.5">C24</text>
<text x="75.9" y="91.5">C17</text>
<text x="82.3" y="91.5">C23</text>
<text x="88.6" y="91.5">C16</text>
<text x="321" y="90.2">GND</text>
<text x="69.7" y="99.1">VCC</text>
<text x="326.1" y="101.6">U2</text>
<text x="349" y="100.4">C2</text>
<text x="51.8" y="106.7">GND</text>
<text x="94.5" y="105.8" transform="rotate(-90 94.5 105.8)">VCC</text>
<text x="128" y="104.2">C12</text>
<text x="304.5" y="106.7">D1</text>
<text x="307.1" y="102.9">C1</text>
<text x="33.6" y="112.3" transform="rotate(-90 33.6 112.3)">GND</text>
<text x="144.1" y="109.8" transform="rotate(-90 144.1 109.8)">GND</text>
<text x="350.4" y="111.8">VCC</text>
<text x="101.3" y="118.2">C15</text>
<text x="107.8" y="115.6">VCC</text>
<text x="117.8" y="115.6">GND</text>
<text x="130.6" y="119.4">L7</text>
<text x="138.2" y="114.3">L827nH</text>
<text x="205.5" y="115.6">U8</text>
<text x="304.5" y="116.9">D3</text>
<text x="138.2" y="123.2">C11</text>
<text x="190.2" y="125.8">R4</text>
<text x="41.2" y="129.9" transform="rotate(-90 41.2 129.9)">VCC</text>
<text x="111.5" y="129.6">C14</text>
<text x="121.7" y="128.3">C13</text>
<text x="179.6" y="128.8" transform="rotate(-90 179.6 128.8)">GND</text>
<text x="187.7" y="129.6">R6</text>
<text x="133.1" y="133.4">L6</text>
<text x="149.6" y="135.9">L5</text>
<text x="187.7" y="137.2">R7</text>
<text x="343.9" y="137.2">U9</text>
<text x="33.6" y="142.6" transform="rotate(-90 33.6 142.6)">VCC</text>
<text x="139.4" y="142.3">GND</text>
<text x="185.2" y="143.6">R5</text>
<text x="31" y="147.9" transform="rotate(-90 31 147.9)">GND</text>
<text x="109" y="147.4">C7</text>
<text x="120.4" y="147.4">L2</text>
<text x="142" y="146.1">C10</text>
<text x="179.6" y="144" transform="rotate(-90 179.6 144)">GND</text>
<text x="97.5" y="155">L1</text>
<text x="335.8" y="150.4" transform="rotate(-90 335.8 150.4)">GND</text>
<text x="119.1" y="156.3">C8</text>
<text x="131.8" y="160.1">C9</text>
<text x="149.6" y="156.3">L3</text>
<text x="223.2" y="160.1">GND</text>
<text x="96.3" y="165.1">R1</text>
<text x="107.7" y="163.9">C4</text>
<text x="116.7" y="167.7">VCC</text>
<text x="123.7" y="165.6" transform="rotate(-90 123.7 165.6)">GND</text>
<text x="149.6" y="166.4">L4</text>
<text x="72.1" y="172.8">GND</text>
<text x="67.2" y="175.3">VCC</text>
<text x="74.8" y="175.3">VCC</text>
<text x="95" y="175.3">C6</text>
<text x="109" y="175.3">C5</text>
<text x="133.9" y="180.9" transform="rotate(-90 133.9 180.9)">GND</text>
<text x="161.8" y="180.9" transform="rotate(-90 161.8 180.9)">GND</text>
<text x="98.8" y="188">GND</text>
<text x="144.5" y="198.2">RF1</text>
</g>
<g font-size="2.3" fill="#00f">
<text x="237.2" y="17.8">KT-0603R</text>
<text x="130.6" y="19.1">100nF</text>
<text x="204.2" y="19.1">100nF</text>
<text x="286.5" y="20.4">CAN_TX</text>
<text x="37.4" y="25.9" transform="rotate(-90 37.4 25.9)">GPS_UART_CRPT</text>
<text x="39.9" y="25.9" transform="rotate(-90 39.9 25.9)">GPS_UART_CTPR</text>
<text x="140.7" y="29.3">10k</text>
<text x="201.7" y="28">CAN_TX</text>
<text x="236" y="26.7">1k</text>
<text x="295.7" y="28">100nF</text>
<text x="341.4" y="29.3">CAN_BUS_HIGH</text>
<text x="106.5" y="30.5">STM_RESET</text>
<text x="201.7" y="30.5">CAN_RX</text>
<text x="341.4" y="31.8">CAN_BUS_LOW</text>
<text x="121.7" y="36.9">100nF</text>
<text x="201.7" y="40.7">RESET_GPS</text>
<text x="234.7" y="39.4">DTC143ZEBTL</text>
<text x="309.6" y="38.1">SN65HVD230DR</text>
<text x="11.2" y="45.8">10uF</text>
<text x="27.7" y="45.8">100nF</text>
<text x="106.4" y="44.5">100nF</text>
<text x="81" y="50.8">DTC143ZEBTL</text>
<text x="115.6" y="53.4">GPS_UART_CRPT</text>
<text x="115.6" y="50.8">GPS_UART_CTPR</text>
<text x="201.7" y="50.8">JTCK/SWCLK</text>
<text x="46.7" y="58.5">L80RE-M37</text>
<text x="91.2" y="58.5">RESET_GPS</text>
<text x="126.1" y="55.9">SPI_CS1</text>
<text x="126.1" y="58.5">SPI_CLK</text>
<text x="201.7" y="58.5">JTMS/SWDIO</text>
<text x="223.3" y="55.9">100nF</text>
<text x="307.9" y="54.3" transform="rotate(-90 307.9 54.3)">CAN_RX</text>
<text x="125" y="61">SPI_CIPO</text>
<text x="125" y="63.5">SPI_COPI</text>
<text x="201.7" y="63.5">USB_DM</text>
<text x="201.7" y="61">USB_DP</text>
<text x="324.6" y="64.3">ST-LINK Board To Board</text>
<text x="34" y="71.2">DTC143ZEBTL</text>
<text x="49.3" y="68.6">1k</text>
<text x="58.2" y="69.9">KT-0805Y</text>
<text x="115.1" y="68.6">RADIO_MARC_ISR</text>
<text x="119.3" y="66.1">RADIO_RESET</text>
<text x="123.3" y="71.2">RADIO_INT</text>
<text x="201.7" y="68.6">STLINK_UART_CTPR</text>
<text x="201.7" y="66.1">STLINK_UART_CRPT</text>
<text x="271.2" y="71.2">STLINK_UART_CTPR</text>
<text x="357.9" y="71.2">JTMS/SWDIO</text>
<text x="271.2" y="73.7">STLINK_UART_CRPT</text>
<text x="280.5" y="76.2">STM_RESET</text>
<text x="357.9" y="73.7">JTCK/SWCLK</text>
<text x="133.1" y="81.3">100nF</text>
<text x="149.6" y="85.1">STM32F103C8T6</text>
<text x="30.2" y="96.6">10pF</text>
<text x="41.7" y="101.6">40MHz</text>
<text x="69.6" y="96.6">100nF</text>
<text x="75.9" y="96.6">100nF</text>
<text x="82.3" y="96.6">100nF</text>
<text x="88.6" y="96.6">100nF</text>
<text x="354.1" y="100.4">22uF</text>
<text x="59.4" y="102.9">10pF</text>
<text x="312.2" y="102.9">22uF</text>
<text x="129.3" y="111.8">5.1pF</text>
<text x="283.4" y="110.5">BATT</text>
<text x="295.7" y="114.3">1N5819WS</text>
<text x="326.1" y="114.3">AMS1117-3.3</text>
<text x="101.3" y="125.8">1.8nF</text>
<text x="112.8" y="122">47nF</text>
<text x="130.6" y="122">56nH</text>
<text x="179.2" y="122">USB_VBUS</text>
<text x="197.9" y="125.8">5.6 A5</text>
<text x="277" y="120.7">USB_VBUS</text>
<text x="304.5" y="124.5">1N5819WS</text>
<text x="8.9" y="130.9">RADIO_RESET</text>
<text x="138.2" y="130.9">100nF</text>
<text x="191.3" y="129.4">22</text>
<text x="4.6" y="133.4">RADIO_MARC_ISR</text>
<text x="12.8" y="135.9">RADIO_INT</text>
<text x="120.4" y="134.7">10nF</text>
<text x="166.7" y="134.7">USB_DM</text>
<text x="167" y="132.1">USB_DP</text>
<text x="191.5" y="137.2">22</text>
<text x="133.1" y="138.5">27nH</text>
<text x="149.6" y="138.5">15nH</text>
<text x="194.1" y="143.6">5.6</text>
<text x="324" y="141">BATT</text>
<text x="112.8" y="146.1">39pF</text>
<text x="124.2" y="147.4">10nH</text>
<text x="148.3" y="146.1">5.1pF</text>
<text x="174.1" y="146.1">USB_VBUS</text>
<text x="14.5" y="151.2">SPI_COPI</text>
<text x="15.6" y="153.7">SPI_CLK</text>
<text x="103.9" y="155">56nH</text>
<text x="205.5" y="151.2">GT-USB-7010ASV</text>
<text x="304.4" y="151.2">CAN_BUS_HIGH</text>
<text x="304.9" y="153.7">CAN_BUS_LOW</text>
<text x="121.7" y="158.8">100nF</text>
<text x="149.6" y="158.8">43nH</text>
<text x="343.9" y="157.5">MX128-2.54-06P-GN01-Cu-Y-A</text>
<text x="46.7" y="166.4">CC1200RHBR</text>
<text x="91.2" y="167.7">18</text>
<text x="131.8" y="167.7">6.2pF</text>
<text x="107.7" y="169">56pF</text>
<text x="149.6" y="169">22nH</text>
<text x="93.7" y="179.1">10nF</text>
<text x="107.7" y="179.1">100pF</text>
<text x="62.8" y="195.3" transform="rotate(-90 62.8 195.3)">SPI_CIPO</text>
<text x="67.9" y="194.2" transform="rotate(-90 67.9 194.2)">SPI_CS1</text>
<text x="144.5" y="200.7">6GHz</text>
</g>
<g font-size="2.3">
<text x="148.2" y="21.9">1</text>
<text x="150.5" y="23.1">VBAT</text>
<text x="179.3" y="23.1">VDD_3</text>
<text x="187.8" y="21.9">48</text>
<text x="148.2" y="24.4">2</text>
<text x="148.2" y="26.9">3</text>
<text x="148.2" y="29.5">4</text>
<text x="150.5" y="25.7">PC13-TAMPER-RTC</text>
<text x="150.5" y="28.2">PC14-OSC32_IN</text>
<text x="179.6" y="25.7">VSS_3</text>
<text x="182.4" y="28.2">PB9</text>
<text x="187.8" y="29.5">45</text>
<text x="187.8" y="26.9">46</text>
<text x="187.8" y="24.4">47</text>
<text x="308.2" y="25.7">1</text>
<text x="308.2" y="28.2">2</text>
<text x="310.6" y="26.9">D</text>
<text x="310.6" y="29.5">GND</text>
<text x="317.4" y="29.5">CANH</text>
<text x="320.7" y="26.9">RS</text>
<text x="325" y="28.2">7</text>
<text x="325" y="25.7">8</text>
<text x="148.2" y="32">5</text>
<text x="148.2" y="34.6">6</text>
<text x="150.5" y="30.8">PC15-OSC32_OUT</text>
<text x="150.5" y="33.3">PD0-OSC_IN</text>
<text x="150.5" y="35.8">PD1-OSC_OUT</text>
<text x="178.9" y="33.3">BOOT0</text>
<text x="182.4" y="35.8">PB7</text>
<text x="182.4" y="30.8">PB8</text>
<text x="187.8" y="34.6">43</text>
<text x="187.8" y="32">44</text>
<text x="232.7" y="33.8" transform="rotate(-90 232.7 33.8)">3</text>
<text x="308.2" y="30.8">3</text>
<text x="308.2" y="33.3">4</text>
<text x="310.6" y="32">VCC</text>
<text x="310.6" y="34.6">R</text>
<text x="317.8" y="34.6">VREF</text>
<text x="317.8" y="32">CANL</text>
<text x="325" y="33.3">5</text>
<text x="325" y="30.8">6</text>
<text x="40.2" y="37.1">1</text>
<text x="40.2" y="39.6">2</text>
<text x="42.6" y="38.4">RXD1</text>
<text x="42.6" y="40.9">TXD1</text>
<text x="56" y="40.9">RESERVED</text>
<text x="63.5" y="38.4">GND</text>
<text x="69.7" y="39.6">11</text>
<text x="69.7" y="37.1">12</text>
<text x="74.9" y="41.7">3</text>
<text x="86.8" y="41.7">2</text>
<text x="148.2" y="37.1">7</text>
<text x="148.2" y="39.6">8</text>
<text x="150.5" y="38.4">NRST</text>
<text x="150.5" y="40.9">VSSA</text>
<text x="182.4" y="40.9">PB5</text>
<text x="182.4" y="38.4">PB6</text>
<text x="187.8" y="39.6">41</text>
<text x="187.8" y="37.1">42</text>
<text x="220.5" y="37.1">1</text>
<text x="40.2" y="42.2">3</text>
<text x="40.2" y="44.7">4</text>
<text x="40.2" y="47.3">5</text>
<text x="42.6" y="43.5">GND</text>
<text x="42.6" y="46">VCC</text>
<text x="61" y="43.5">RESET</text>
<text x="65.3" y="46">NC</text>
<text x="69.7" y="47.3">8</text>
<text x="69.7" y="44.7">9</text>
<text x="69.7" y="42.2">10</text>
<text x="146.9" y="44.7">10</text>
<text x="146.9" y="47.3">11</text>
<text x="148.2" y="42.2">9</text>
<text x="150.5" y="43.5">VDDA</text>
<text x="150.5" y="46">PA0-WKUP</text>
<text x="182.4" y="46">PB3</text>
<text x="182.4" y="43.5">PB4</text>
<text x="187.8" y="47.3">38</text>
<text x="187.8" y="44.7">39</text>
<text x="187.8" y="42.2">40</text>
<text x="232.7" y="45.7" transform="rotate(-90 232.7 45.7)">2</text>
<text x="38.9" y="53.6" transform="rotate(-90 38.9 53.6)">1</text>
<text x="40.2" y="49.8">6</text>
<text x="42.6" y="48.5">V_BCKP</text>
<text x="42.6" y="51.1">1PPS</text>
<text x="56" y="51.1">RESERVED</text>
<text x="56" y="48.5">RESERVED</text>
<text x="69.7" y="49.8">7</text>
<text x="146.9" y="49.8">12</text>
<text x="146.9" y="52.3">13</text>
<text x="150.5" y="48.5">PA1</text>
<text x="150.5" y="51.1">PA2</text>
<text x="150.5" y="53.6">PA3</text>
<text x="179.3" y="53.6">VDD_2</text>
<text x="181.1" y="51.1">PA14</text>
<text x="181.1" y="48.5">PA15</text>
<text x="187.8" y="52.3">36</text>
<text x="187.8" y="49.8">37</text>
<text x="79.5" y="55.4" transform="rotate(-90 79.5 55.4)">1</text>
<text x="146.9" y="54.9">14</text>
<text x="146.9" y="57.4">15</text>
<text x="146.9" y="60">16</text>
<text x="150.5" y="56.2">PA4</text>
<text x="150.5" y="58.7">PA5</text>
<text x="179.6" y="56.2">VSS_2</text>
<text x="181.1" y="58.7">PA13</text>
<text x="187.8" y="60">33</text>
<text x="187.8" y="57.4">34</text>
<text x="187.8" y="54.9">35</text>
<text x="30.7" y="64.6">2</text>
<text x="42.7" y="64.6">3</text>
<text x="146.9" y="62.5">17</text>
<text x="146.9" y="65">18</text>
<text x="150.5" y="61.2">PA6</text>
<text x="150.5" y="63.8">PA7</text>
<text x="181.1" y="63.8">PA11</text>
<text x="181.1" y="61.2">PA12</text>
<text x="187.8" y="65">31</text>
<text x="187.8" y="62.5">32</text>
<text x="146.9" y="67.6">19</text>
<text x="146.9" y="70.1">20</text>
<text x="150.5" y="66.3">PB0</text>
<text x="150.5" y="68.9">PB1</text>
<text x="150.5" y="71.4">PB2</text>
<text x="181.1" y="66.3">PA10</text>
<text x="182.4" y="71.4">PA8</text>
<text x="182.4" y="68.9">PA9</text>
<text x="187.8" y="70.1">29</text>
<text x="187.8" y="67.6">30</text>
<text x="308.3" y="67.6">1</text>
<text x="308.3" y="70.1">2</text>
<text x="311.4" y="68.6">GND</text>
<text x="311.4" y="71.1">RX</text>
<text x="336" y="71.1">TMS</text>
<text x="337.1" y="68.6">TDI</text>
<text x="342.6" y="67.6">7</text>
<text x="342.6" y="70.1">8</text>
<text x="146.9" y="72.7">21</text>
<text x="146.9" y="75.2">22</text>
<text x="146.9" y="77.7">23</text>
<text x="150.5" y="73.9">PB10</text>
<text x="150.5" y="76.5">PB11</text>
<text x="181.1" y="76.5">PB14</text>
<text x="181.1" y="73.9">PB15</text>
<text x="187.8" y="77.7">26</text>
<text x="187.8" y="75.2">27</text>
<text x="187.8" y="72.7">28</text>
<text x="308.3" y="72.7">3</text>
<text x="308.3" y="75.2">4</text>
<text x="308.3" y="77.7">5</text>
<text x="311.4" y="73.7">TX</text>
<text x="311.4" y="76.2">RST</text>
<text x="336" y="76.2">TDO</text>
<text x="336.4" y="73.7">CLK</text>
<text x="342.6" y="72.7">9</text>
<text x="342.6" y="75.2">10</text>
<text x="146.9" y="80.3">24</text>
<text x="150.5" y="79">VSS_1</text>
<text x="150.5" y="81.6">VDD_1</text>
<text x="181.1" y="81.6">PB12</text>
<text x="181.1" y="79">PB13</text>
<text x="187.8" y="80.3">25</text>
<text x="311.4" y="78.8">VCC</text>
<text x="40.4" y="91.7">4</text>
<text x="51.8" y="91.7">3</text>
<text x="40.4" y="96.8">1</text>
<text x="51.8" y="96.8">2</text>
<text x="324.7" y="104.4">1</text>
<text x="324.7" y="107">2</text>
<text x="327.1" y="105.7">GND</text>
<text x="344" y="107">4</text>
<text x="61.3" y="112.6" transform="rotate(-90 61.3 112.6)">32</text>
<text x="63.8" y="112.6" transform="rotate(-90 63.8 112.6)">31</text>
<text x="66.3" y="112.6" transform="rotate(-90 66.3 112.6)">30</text>
<text x="68.9" y="112.6" transform="rotate(-90 68.9 112.6)">29</text>
<text x="71.4" y="112.6" transform="rotate(-90 71.4 112.6)">28</text>
<text x="74" y="112.6" transform="rotate(-90 74 112.6)">27</text>
<text x="76.5" y="112.6" transform="rotate(-90 76.5 112.6)">26</text>
<text x="79" y="112.6" transform="rotate(-90 79 112.6)">25</text>
<text x="324.7" y="109.5">3</text>
<text x="327.1" y="108.2">VOUT</text>
<text x="327.1" y="110.8">VIN</text>
<text x="336.6" y="108.2">VOUT</text>
<text x="198.4" y="118.4">A1B12</text>
<text x="206.4" y="119.7">GND</text>
<text x="215" y="119.7">SHELL</text>
<text x="223.4" y="118.4">4</text>
<text x="64.6" y="124.6" transform="rotate(-90 64.6 124.6)">XOSC_Q2</text>
<text x="67.1" y="124.6" transform="rotate(-90 67.1 124.6)">XOSC_Q1</text>
<text x="199.7" y="120.9">A4B9</text>
<text x="202.5" y="123.5">B8</text>
<text x="206.4" y="124.7">SBU2</text>
<text x="206.4" y="122.2">VBUS</text>
<text x="215" y="122.2">SHELL</text>
<text x="223.4" y="120.9">3</text>
<text x="45.3" y="127.3">1</text>
<text x="45.3" y="129.8">2</text>
<text x="47.7" y="128.5">VDD_GUARD</text>
<text x="47.7" y="131.1">RESET_N</text>
<text x="62" y="126" transform="rotate(-90 62 126)">EXT_XOSC</text>
<text x="69.6" y="127.7" transform="rotate(-90 69.6 127.7)">DCPL_XOSC</text>
<text x="72.2" y="127.9" transform="rotate(-90 72.2 127.9)">AVDD_XOSC</text>
<text x="74.7" y="130.5" transform="rotate(-90 74.7 130.5)">AVDD_SYNTH2</text>
<text x="77.3" y="131.9" transform="rotate(-90 77.3 131.9)">DCPL_PFD_CHP</text>
<text x="88.5" y="131.1">LPF0</text>
<text x="88.5" y="128.5">LPF1</text>
<text x="95.1" y="129.8">23</text>
<text x="95.1" y="127.3">24</text>
<text x="202.5" y="131.1">A6</text>
<text x="202.5" y="128.5">B7</text>
<text x="206.4" y="129.8">DN2</text>
<text x="206.4" y="127.3">CC1</text>
<text x="45.3" y="132.4">3</text>
<text x="45.3" y="134.9">4</text>
<text x="45.3" y="137.4">5</text>
<text x="47.7" y="133.6">GPIO3</text>
<text x="47.7" y="136.2">GPIO2</text>
<text x="77.2" y="133.6">AVDD_SYNTH1</text>
<text x="79.8" y="132.2" transform="rotate(-90 79.8 132.2)">AVDD_PFD_CHP</text>
<text x="81.6" y="136.2">DCPL_VCO</text>
<text x="95.1" y="137.4">20</text>
<text x="95.1" y="134.9">21</text>
<text x="95.1" y="132.4">22</text>
<text x="202.5" y="136.2">B6</text>
<text x="202.5" y="133.6">A7</text>
<text x="206.4" y="137.4">DP2</text>
<text x="206.4" y="134.9">DN1</text>
<text x="206.4" y="132.4">DP1</text>
<text x="45.3" y="140">6</text>
<text x="45.3" y="142.5">7</text>
<text x="47.7" y="138.7">DVDD</text>
<text x="47.7" y="141.2">DCPL</text>
<text x="47.7" y="143.8">SI</text>
<text x="84.4" y="143.8">TRX_SW</text>
<text x="86.6" y="138.7">LNA_N</text>
<text x="86.7" y="141.2">LNA_P</text>
<text x="95.1" y="142.5">18</text>
<text x="95.1" y="140">19</text>
<text x="199.7" y="143.8">B4A9</text>
<text x="202.5" y="141.2">B5</text>
<text x="202.5" y="138.7">A8</text>
<text x="206.4" y="142.5">CC2</text>
<text x="206.4" y="140">SBU1</text>
<text x="223.4" y="143.8">2</text>
<text x="342.5" y="140">1</text>
<text x="342.5" y="142.5">2</text>
<text x="344.9" y="141.2">1</text>
<text x="344.9" y="143.8">2</text>
<text x="45.3" y="145.1">8</text>
<text x="47.7" y="146.3">SCLK</text>
<text x="89.4" y="148.9">EXP</text>
<text x="91" y="146.3">PA</text>
<text x="95.1" y="145.1">17</text>
<text x="95.1" y="147.6">33</text>
<text x="198.4" y="146.3">B1A12</text>
<text x="206.4" y="147.6">GND</text>
<text x="206.4" y="145.1">VBUS</text>
<text x="215" y="145.1">SHELL</text>
<text x="215" y="147.6">SHELL</text>
<text x="223.4" y="146.3">1</text>
<text x="342.5" y="145.1">3</text>
<text x="342.5" y="147.6">4</text>
<text x="344.9" y="146.3">3</text>
<text x="344.9" y="148.9">4</text>
<text x="342.5" y="150.1">5</text>
<text x="342.5" y="152.7">6</text>
<text x="344.9" y="151.4">5</text>
<text x="344.9" y="153.9">6</text>
<text x="62.3" y="160.3" transform="rotate(-90 62.3 160.3)">SO(GPIO1)</text>
<text x="64.8" y="160.3" transform="rotate(-90 64.8 160.3)">GPIO0</text>
<text x="67.4" y="160.3" transform="rotate(-90 67.4 160.3)">CSn</text>
<text x="69.9" y="160.3" transform="rotate(-90 69.9 160.3)">DVDD</text>
<text x="72.4" y="160.3" transform="rotate(-90 72.4 160.3)">AVDD_IF</text>
<text x="75" y="160.3" transform="rotate(-90 75 160.3)">RBIAS</text>
<text x="77.5" y="160.3" transform="rotate(-90 77.5 160.3)">AVDD_RF</text>
<text x="80.1" y="160.3" transform="rotate(-90 80.1 160.3)">N.C.</text>
<text x="61.3" y="162.2" transform="rotate(-90 61.3 162.2)">9</text>
<text x="63.8" y="163.5" transform="rotate(-90 63.8 163.5)">10</text>
<text x="66.3" y="163.5" transform="rotate(-90 66.3 163.5)">11</text>
<text x="68.9" y="163.5" transform="rotate(-90 68.9 163.5)">12</text>
<text x="71.4" y="163.5" transform="rotate(-90 71.4 163.5)">13</text>
<text x="74" y="163.5" transform="rotate(-90 74 163.5)">14</text>
<text x="76.5" y="163.5" transform="rotate(-90 76.5 163.5)">15</text>
<text x="79" y="163.5" transform="rotate(-90 79 163.5)">16</text>
<text x="142.5" y="177.6">3</text>
<text x="146.8" y="177" transform="rotate(-90 146.8 177)">2</text>
<text x="151.4" y="177.6">1</text>
<text x="142.5" y="182.7">4</text>
<text x="151.4" y="182.7">5</text>
</g>
<text font-size="1.6" fill="#000080" x="48" y="115.8">U5</text>
</svg>
